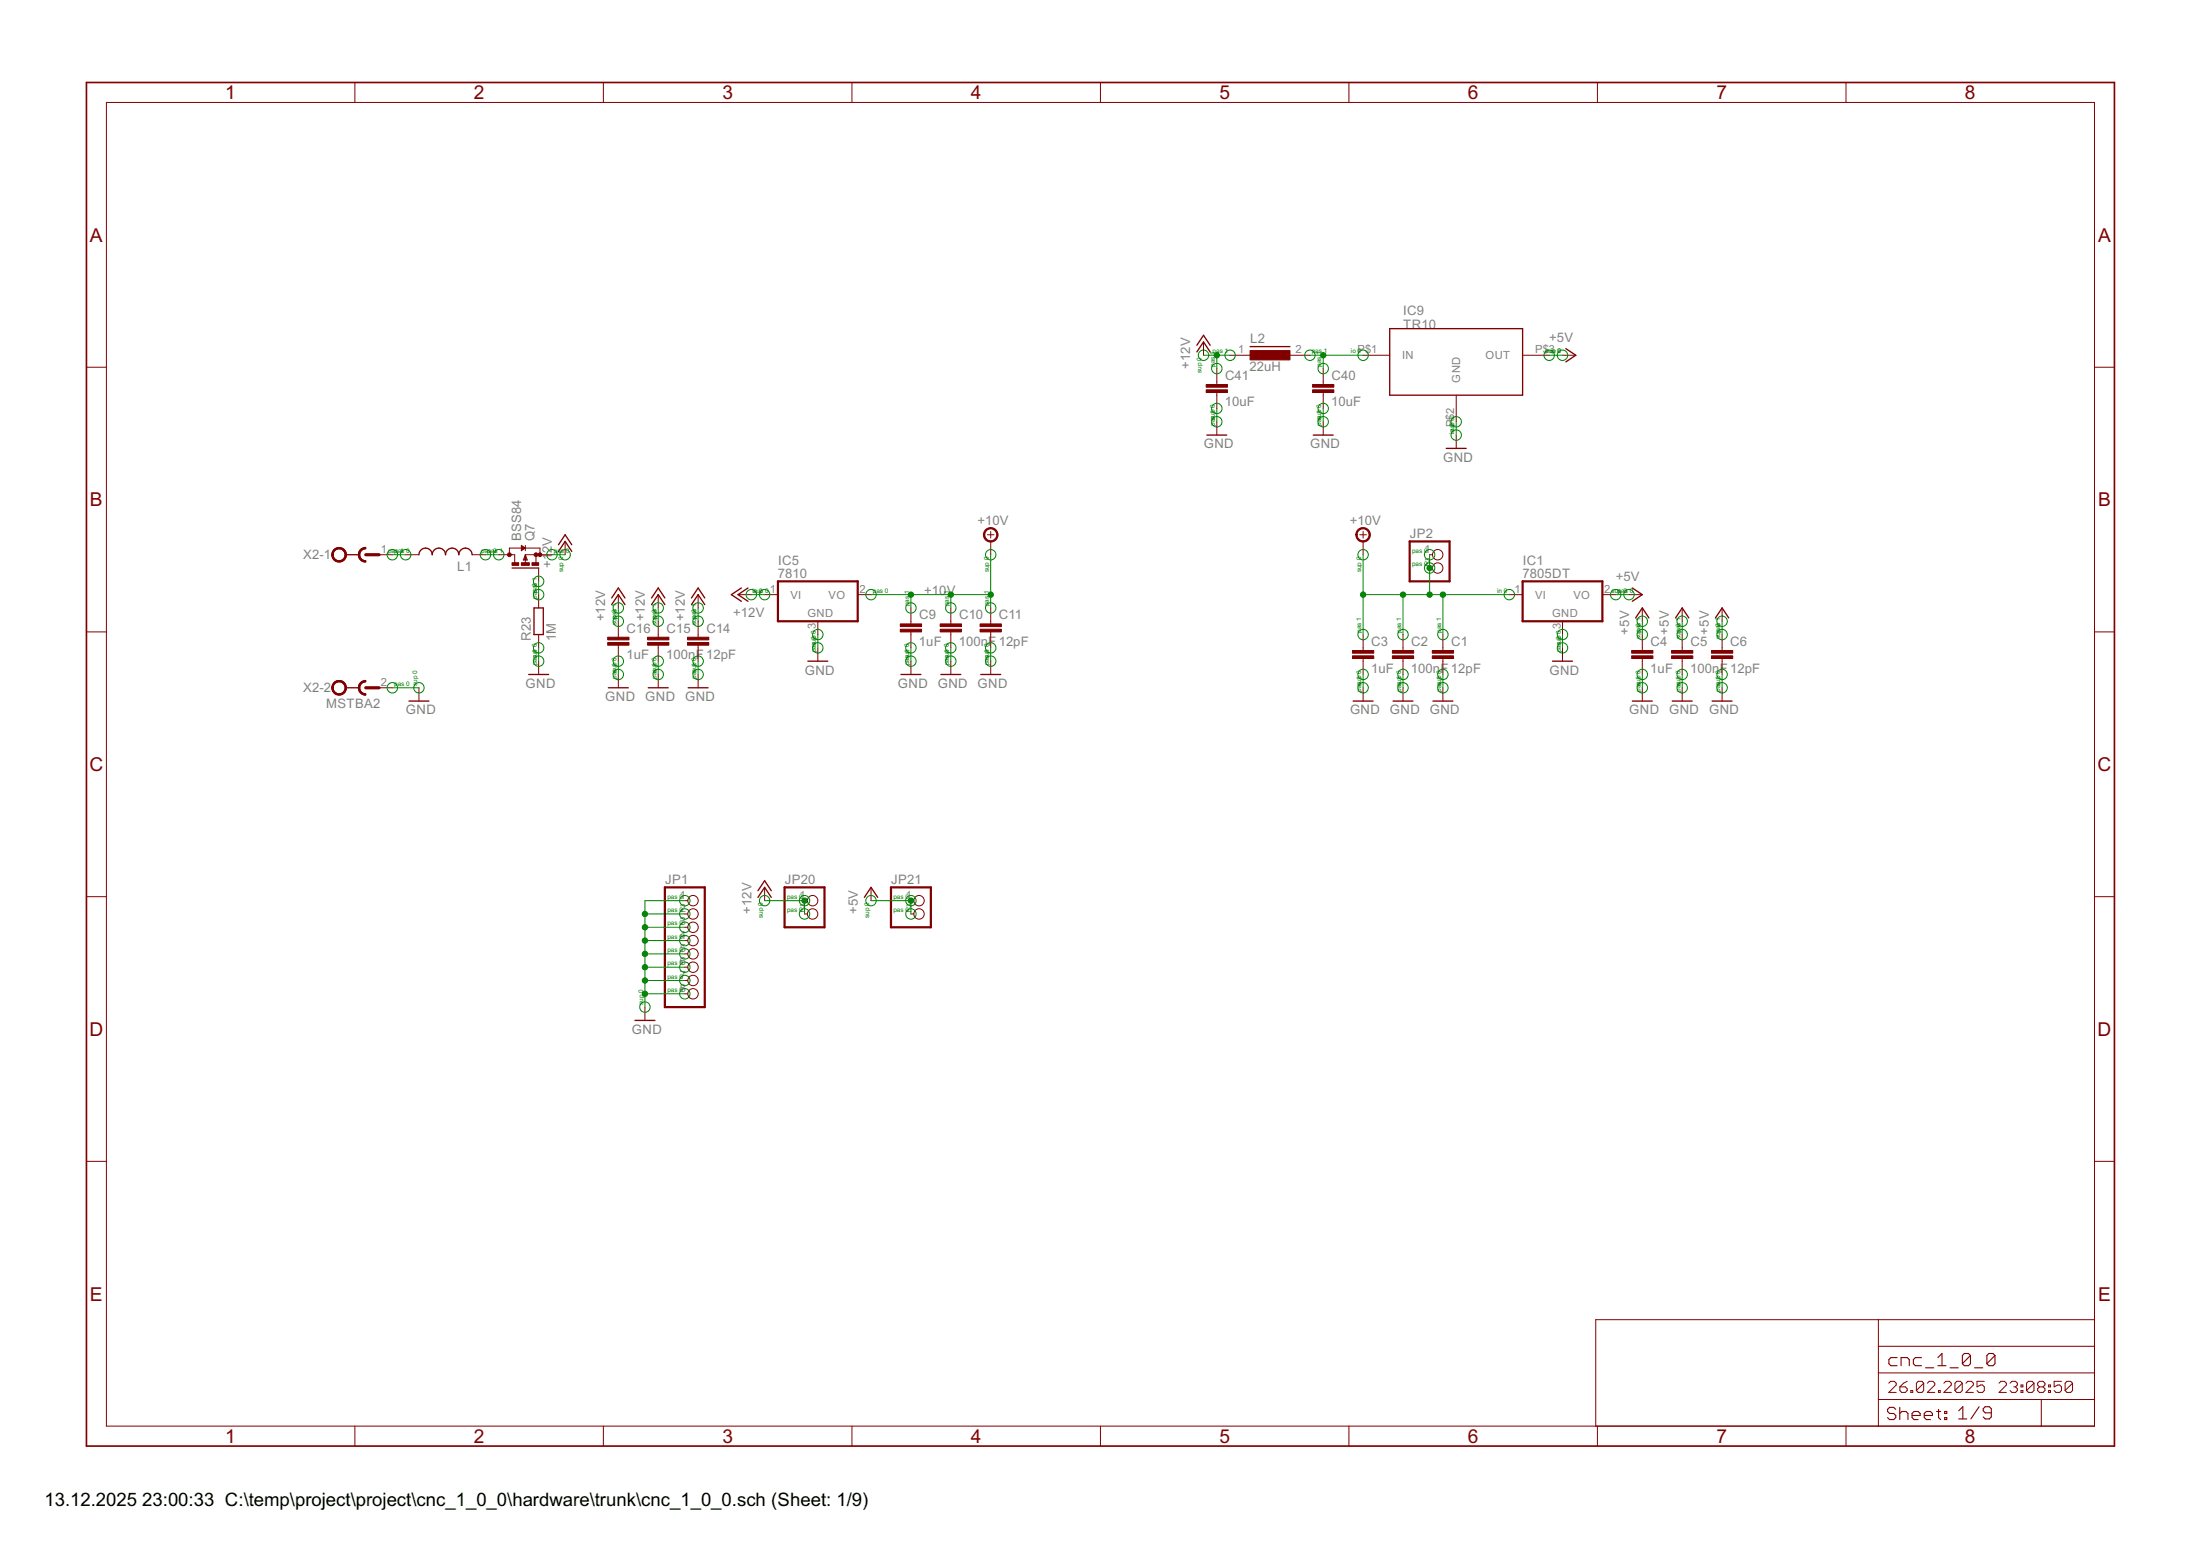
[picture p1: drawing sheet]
<svg xmlns="http://www.w3.org/2000/svg" width="420mm" height="297mm" viewBox="0 0 420 297" stroke-linecap="round" stroke-linejoin="round" font-family="sans-serif">
<g fill="none" stroke="#800000" stroke-width=".25">
<path d="M228.6 67.2l1.2-1.9 1.3 1.9M228.6 65.9l1.2-1.9 1.3 1.9M238.7 66.2h7.7M265.4 62.7h25.4v12.7h-25.4zM299 66.5l1.9 1.3-1.9 1.3M230.5 83.1h3.8M250.8 83.1h3.8M276.2 85.6h3.8M66 105.9h2.6M80 105.9a1.27 1.27 0 0 1 1.3-1.3 1.27 1.27 0 0 1 1.2 1.3 1.27 1.27 0 0 1 1.3-1.3 1.27 1.27 0 0 1 1.3 1.3 1.27 1.27 0 0 1 1.3-1.3 1.27 1.27 0 0 1 1.2 1.3 1.27 1.27 0 0 1 1.3-1.3 1.27 1.27 0 0 1 1.3 1.3M97.8 108.4h5.1M99.7 104.4l.4 .2-.4 .3z"/>
<path d="M100.3 106.3l-.1 .5h.3l-.2-.4M102 116.1h1.8v5h-1.8zM106.7 105.3l1.2-1.9 1.3 1.9M106.7 104l1.2-1.9 1.3 1.9M116.8 115.4l1.3-1.9 1.3 1.9M116.8 114.2l1.3-2 1.3 2M124.4 115.4l1.3-1.9 1.3 1.9M124.4 114.2l1.3-2 1.3 2M132.1 115.4l1.2-1.9 1.3 1.9M132.1 114.2l1.2-2 1.3 2M141.6 112.2l-1.9 1.3 1.9 1.3M142.9 112.2l-2 1.3 2 1.3"/>
<path d="M311.7 112.2l1.9 1.3-1.9 1.3M312.4 118l1.2-1.9 1.3 1.9M320 118l1.3-1.9 1.2 1.9M327.6 118l1.3-1.9 1.3 1.9M66 131.3h2.6M78.1 133.8h3.8M101 128.8h3.8M116.2 131.3h3.8M123.8 131.3h3.8M131.4 131.3h3.8M154.3 126.2h3.8M172.1 128.8h3.8"/>
<path d="M179.7 128.8h3.8M187.3 128.8h3.8M258.4 133.8h3.8M266 133.8h3.9M273.7 133.8h3.8M296.5 126.2h3.8M311.7 133.8h3.9M319.4 133.8h3.8M327 133.8h3.8M144.8 171.3l1.2-1.9 1.3 1.9M144.8 170l1.2-1.9 1.3 1.9M165.1 171.3l1.2-1.9 1.3 1.9"/>
<path d="M121.3 194.8h3.8"/>
</g>
<g fill="none" stroke="#800000" stroke-width=".19">
<path d="M20.3 19.6h379.7v252.6h-379.7zM67.8 15.7v3.9M115.2 15.7v3.9M162.7 15.7v3.9M210.2 15.7v3.9M257.6 15.7v3.9M305.1 15.7v3.9M352.6 15.7v3.9M16.5 70.1h3.8M229.8 65.3v2.5M232.4 70.4v3M232.4 74.9v3.1"/>
<path d="M234.9 67.8h5.1M245.1 67.8h5.1M252.7 70.4v3M252.7 74.9v3.1M260.3 67.8h5.1M278.1 75.4v5.1M290.8 67.8h5.1M298.4 67.8h2.5M400 70.1h3.8M232.4 80.5v2.6M252.7 80.5v2.6M278.1 83.1v2.5"/>
<path d="M72.4 105.9h2.5M77.5 105.9h2.5M90.2 105.9h2.5M95.2 105.9h3.1v1.5M97.3 105.9v-1.3h5.8v1.3M99.6 104.1l.7 .5-.7 .5zM100.3 105.9h5.1M100.3 105.9l.4 1h-.8zM100.3 104.1v1M100.3 105.9v1.5M102.4 105.9v1.5M102.9 108.4v2.6"/>
<path d="M102.9 113.5v2.6M107.9 103.4v2.5M118.1 113.5v2.6M118.1 118.6v3M125.7 113.5v2.6M125.7 118.6v3M133.3 113.5v2.6M133.3 118.6v3M140.9 113.5h2.6M146 113.5h2.6M156.2 118.6v2.5M163.8 113.5h2.5"/>
<path d="M174 116.1v3M181.6 116.1v3M188.6 102.1h1.2M189.2 101.5v1.2M189.2 103.4v2.5M189.2 116.1v3M259.7 102.1h1.3M260.3 101.5v1.2M260.3 103.4v2.5M273 105.9h.6M273 108.4h.6M288.2 113.5h2.6"/>
<path d="M298.4 118.6v2.5M306 113.5h2.6M311.1 113.5h2.5M313.6 116.1v2.5M321.3 116.1v2.5M328.9 116.1v2.5M16.5 120.6h3.8M72.4 131.3h2.5M80 131.3v2.5M102.9 121.1v2.6M102.9 126.2v2.6M118.1 123.2v3"/>
<path d="M118.1 128.8v2.5M125.7 123.2v3M125.7 128.8v2.5M133.3 123.2v3M133.3 128.8v2.5M156.2 123.7v2.5M174 120.6v3.1M174 126.2v2.6M181.6 120.6v3.1M181.6 126.2v2.6M189.2 120.6v3.1M189.2 126.2v2.6"/>
<path d="M260.3 121.1v3.1M260.3 125.7v3.1M260.3 131.3v2.5M267.9 121.1v3.1M267.9 125.7v3.1M267.9 131.3v2.5M275.6 121.1v3.1M275.6 125.7v3.1M275.6 131.3v2.5M298.4 123.7v2.5M313.6 121.1v3.1M313.6 125.7v3.1"/>
<path d="M313.6 131.3v2.5M321.3 121.1v3.1M321.3 125.7v3.1M321.3 131.3v2.5M328.9 121.1v3.1M328.9 125.7v3.1M328.9 131.3v2.5M400 120.6h3.8M16.5 171.2h3.8M130.8 171.9h.6M130.8 174.5h.6M130.8 177h.6"/>
<path d="M130.8 179.6h.6M146 169.4v2.5M153.6 171.9h.6M153.6 174.5h.6M166.3 169.4v2.5M174 171.9h.5M174 174.5h.5M400 171.2h3.8M123.2 192.3v2.5M130.8 182.1h.6M130.8 184.6h.6M130.8 187.2h.6"/>
<path d="M130.8 189.7h.6M16.5 221.7h3.8M400 221.7h3.8M358.7 251.9v20.3M358.7 257h41.3M400 251.9h-95.2v20.3M67.8 272.2v3.9M115.2 272.2v3.9M162.7 272.2v3.9M210.2 272.2v3.9M257.6 272.2v3.9M305.1 272.2v3.9"/>
<path d="M352.6 272.2v3.9M358.7 267.2h41.3M358.7 262.1h41.3M360.7 264.1l.4-.4h.7l.3 .4v.3l-1.4 1.4h1.4M362.8 264.8h1.1l.3 .3v.4l-.3 .3h-.7l-.4-.3zM364.2 263.7l-.7 .4-.7 .7M364.9 265.5h.4v.3h-.4zM367.4 264.1v1.4l-.3 .3h-.8l-.3-.3M367.4 264.1l-.3-.4h-.8l-.3 .4v1.4M367.4 264.1l-1.4 1.4M368.1 264.1l.3-.4h.7l.4 .4v.3l-1.4 1.4h1.4M370.2 265.5h.3v.3h-.3z"/>
<path d="M371.2 264.1l.4-.4h.7l.4 .4v.3l-1.5 1.4h1.5M374.8 264.1v1.4l-.4 .3h-.7l-.3-.3M374.8 264.1l-.4-.4h-.7l-.3 .4v1.4M374.8 264.1l-1.4 1.4M375.5 264.1l.3-.4h.7l.4 .4v.3l-1.4 1.4h1.4M379 263.7h-1.4v1.1l.7-.4h.3l.4 .4v.7l-.4 .3h-.7l-.3-.3M381.8 264.1l.3-.4h.7l.4 .4v.3l-1.4 1.4h1.4M383.9 264.1l.3-.4h.7l.4 .4v.3l-.4 .4M384.6 264.8h.3M384.9 264.8l.4 .3v.4l-.4 .3h-.7l-.3-.3M386 265.5h.3v.3h-.3zM386 264.4h.3v.4h-.3z"/>
<path d="M388.5 264.1v1.4l-.4 .3h-.7l-.4-.3M388.5 264.1l-.4-.4h-.7l-.4 .4v1.4M388.5 264.1l-1.5 1.4M389.5 264.8l-.4 .3v.4l.4 .3h.7l.3-.3v-.4l-.3-.3M389.5 264.8l-.4-.4v-.3l.4-.4h.7l.3 .4v.3l-.3 .4M389.5 264.8h.7M389.8 267.2v5M391.2 265.5h.4v.3h-.4zM391.2 264.4h.4v.4h-.4zM393.7 263.7h-1.4v1.1l.7-.4h.4l.3 .4v.7l-.3 .3h-.8l-.3-.3M395.8 264.1v1.4l-.3 .3h-.7l-.4-.3M395.8 264.1l-.3-.4h-.7l-.4 .4v1.4"/>
<path d="M395.8 264.1l-1.4 1.4"/>
<circle cx="274.6" cy="105.9" r=".99"/>
<circle cx="274.6" cy="108.4" r=".99"/>
<circle cx="132.4" cy="171.9" r=".99"/>
<circle cx="132.4" cy="177" r=".99"/>
<circle cx="132.4" cy="174.5" r=".99"/>
<circle cx="132.4" cy="179.6" r=".99"/>
<circle cx="155.2" cy="171.9" r=".99"/>
<circle cx="155.2" cy="174.5" r=".99"/>
<circle cx="175.5" cy="171.9" r=".99"/>
<circle cx="175.5" cy="174.5" r=".99"/>
<circle cx="132.4" cy="187.2" r=".99"/>
<circle cx="132.4" cy="189.7" r=".99"/>
<circle cx="132.4" cy="182.1" r=".99"/>
<circle cx="132.4" cy="184.6" r=".99"/>
</g>
<path d="M148.6 111h15.2v7.6h-15.2zM269.2 103.4h7.6v7.6h-7.6zM290.8 111h15.2v7.6h-15.2zM127 169.4h7.6v22.9h-7.6zM149.8 169.4h7.7v7.6h-7.7zM170.2 169.4h7.6v7.6h-7.6z" fill="none" stroke="#800000" stroke-width=".42"/>
<g fill="#800000" stroke="#800000" stroke-width=".19">
<path d="M273.5 125.2h4.1v.5h-4.1z"/>
<path d="M273.5 124.2h4.1v.5h-4.1z"/>
<path d="M265.9 125.2h4.1v.5h-4.1z"/>
<path d="M265.9 124.2h4.1v.5h-4.1z"/>
<path d="M258.3 125.2h4.1v.5h-4.1z"/>
<path d="M258.3 124.2h4.1v.5h-4.1z"/>
<path d="M311.6 125.2h4.1v.5h-4.1z"/>
<path d="M311.6 124.2h4.1v.5h-4.1z"/>
<path d="M319.2 125.2h4.1v.5h-4.1z"/>
<path d="M319.2 124.2h4.1v.5h-4.1z"/>
<path d="M326.9 125.2h4v.5h-4z"/>
<path d="M326.9 124.2h4v.5h-4z"/>
<path d="M171.9 120.1h4.1v.5h-4.1z"/>
<path d="M171.9 119.1h4.1v.5h-4.1z"/>
<path d="M179.6 120.1h4v.5h-4z"/>
<path d="M179.6 119.1h4v.5h-4z"/>
<path d="M187.2 120.1h4v.5h-4z"/>
<path d="M187.2 119.1h4v.5h-4z"/>
<path d="M131.3 122.7h4.1v.5h-4.1z"/>
<path d="M131.3 121.6h4.1v.6h-4.1z"/>
<path d="M123.7 122.7h4v.5h-4z"/>
<path d="M123.7 121.6h4v.6h-4z"/>
<path d="M116.1 122.7h4v.5h-4z"/>
<path d="M116.1 121.6h4v.6h-4z"/>
<path d="M97.8 107.4h1.3v.5h-1.3z"/>
<path d="M101.6 107.4h1.3v.5h-1.3z"/>
<path d="M99.6 107.4h1.5v.5h-1.5z"/>
<path d="M250.7 74.4h4v.5h-4z"/>
<path d="M250.7 73.4h4v.5h-4z"/>
<path d="M230.4 74.4h4v.5h-4z"/>
<path d="M230.4 73.4h4v.5h-4z"/>
<path d="M238.7 66.9h7.7v1.8h-7.7z"/>
</g>
<g fill="#800000" stroke="#800000" stroke-width=".19">
<path d="M68.5 105.9h.2l.1 .5 .3 .4 .7 .2v.3a1.37 1.37 0 0 1-1.3-1.4z" fill-rule="evenodd"/>
<path d="M68.9 104.9l.5-.3 .4-.1v.3l-.7 .2-.3 .4-.1 .5h-.2v-.5z" fill-rule="evenodd"/>
<path d="M68.9 104.9l.8-.4h.1v.3a1.14 1.14 0 0 0-1.1 1.1 1.14 1.14 0 0 0 1.1 1.1v.3a1.39 1.39 0 0 1-1.3-.9 1.39 1.39 0 0 1 .4-1.5z" fill-rule="evenodd"/>
<path d="M63.8 104.9a1.4 1.4 0 0 1 2.2 .3 1.4 1.4 0 0 1-.9 2 1.4 1.4 0 0 1-1.7-1.3h.2a1.14 1.14 0 0 1 1.7-.9 1.14 1.14 0 0 1 .1 1.9 1.14 1.14 0 0 1-1.8-.7v-.3h-.2z" fill-rule="evenodd"/>
<path d="M63.8 104.9a1.4 1.4 0 0 1 2.2 .3 1.4 1.4 0 0 1-.9 2 1.4 1.4 0 0 1-1.7-1.3h.2a1.14 1.14 0 0 1 1.7-.9 1.14 1.14 0 0 1 .1 1.9 1.14 1.14 0 0 1-1.8-.7v-.3h-.2z" fill-rule="evenodd"/>
<path d="M68.5 131.3h.2l.1 .5 .3 .4 .7 .2v.3a1.37 1.37 0 0 1-1.3-1.4z" fill-rule="evenodd"/>
<path d="M68.9 130.3l.5-.3 .4-.1v.3l-.7 .2-.3 .4-.1 .5h-.2v-.5z" fill-rule="evenodd"/>
<path d="M68.9 130.3l.8-.4h.1v.3a1.14 1.14 0 0 0-1.1 1.1 1.14 1.14 0 0 0 1.1 1.1v.3a1.39 1.39 0 0 1-1.3-.9 1.39 1.39 0 0 1 .4-1.5z" fill-rule="evenodd"/>
<path d="M63.8 130.3a1.39 1.39 0 0 1 2.2 .3 1.39 1.39 0 0 1-.9 2 1.39 1.39 0 0 1-1.7-1.3h.2a1.14 1.14 0 0 1 1.7-.9 1.14 1.14 0 0 1 .2 1.9 1.14 1.14 0 0 1-1.9-.7v-.3h-.2z" fill-rule="evenodd"/>
<path d="M63.8 130.3a1.39 1.39 0 0 1 2.2 .3 1.39 1.39 0 0 1-.9 2 1.39 1.39 0 0 1-1.7-1.3h.2a1.14 1.14 0 0 1 1.7-.9 1.14 1.14 0 0 1 .2 1.9 1.14 1.14 0 0 1-1.9-.7v-.3h-.2z" fill-rule="evenodd"/>
<path d="M188.2 101.1a1.4 1.4 0 0 1 2.2 .3 1.4 1.4 0 0 1-.8 2 1.4 1.4 0 0 1-1.8-1.3h.3a1.15 1.15 0 0 1 1.6-1.1 1.15 1.15 0 0 1 .3 1.9 1.15 1.15 0 0 1-1.9-.5v-.3h-.3z" fill-rule="evenodd"/>
<path d="M259.3 101.1a1.4 1.4 0 0 1 2.2 .3 1.4 1.4 0 0 1-.8 2 1.4 1.4 0 0 1-1.8-1.3h.3a1.14 1.14 0 0 1 1.7-.9 1.14 1.14 0 0 1 .1 1.9 1.14 1.14 0 0 1-1.8-.7v-.3h-.3z" fill-rule="evenodd"/>
<circle cx="103.1" cy="105.9" r=".36"/>
<circle cx="102.4" cy="105.9" r=".36"/>
<circle cx="97.3" cy="105.9" r=".36"/>
</g>
<path d="M69.8 105.9h2.6M69.8 131.3h2.6" fill="none" stroke="#800000" stroke-width=".61"/>
<g fill="none" stroke="#800000" stroke-width=".21">
<path d="M362.3 259.2h-1.2l-.4 .3v.8l.4 .4h1.2M367 259.2h-1.2l-.4 .3v.8l.4 .4h1.2M370.1 259.2l.8-.8v2.3M376.3 258.8v1.5l-.4 .4h-.7l-.4-.4M376.3 258.8l-.4-.4h-.7l-.4 .4v1.5M376.3 258.8l-1.5 1.5M381 258.8v1.5l-.4 .4h-.8l-.3-.4M381 258.8l-.4-.4h-.8l-.3 .4v1.5M381 258.8l-1.5 1.5M362.1 269l-.4-.3h-.8l-.4 .3v.5l.4 .3h.8l.4 .4v.4l-.4 .4h-.8l-.4-.4M362.8 268.7v2.3M362.8 269.8l.4-.3h.8l.4 .3v1.2"/>
<path d="M363.1 260.7v-1.5h1.2l.3 .3v1.2M365.2 270.2h1.5v-.4l-.4-.3h-.8l-.3 .3v.8l.3 .4h.8M367.5 270.2h1.6v-.4l-.4-.3h-.8l-.4 .3v.8l.4 .4h.8M367.7 261.1h1.6M369.8 269.5h.8M370.1 260.7h1.5M370.2 269v1.6l.4 .4M371.4 269.5h.4v.3h-.4zM371.4 270.6h.4v.4h-.4zM372.4 261.1h1.6M374.1 269.3l.8-.8v2.4M374.1 270.9h1.5"/>
<path d="M377.1 261.1h1.6M378 268.5l-1.6 2.4M380.3 269.7h-1.2l-.3-.4v-.4l.3-.4h.8l.4 .4v1.6l-.4 .4h-.8l-.3-.4"/>
</g>
<path d="M16.5 15.7h387.3v260.4h-387.3z" fill="none" stroke="#800000" stroke-width=".32"/>
<g fill="none" stroke="#008000" stroke-width=".19">
<path d="M229.8 67.8h5.1M232.4 67.8v2.6M232.4 78v2.5M250.2 67.8h10.1M252.7 67.8v2.6M252.7 78v2.5M295.9 67.8h2.5M278.1 80.5v2.6M74.9 105.9h2.6M92.7 105.9h2.5M102.9 111v2.5M105.4 105.9h2.5"/>
<path d="M118.1 116.1v2.5M125.7 116.1v2.5M133.3 116.1v2.5M143.5 113.5h2.5M166.3 113.5h22.9M174 113.5v2.6M181.6 113.5v2.6M189.2 105.9v10.2M260.3 105.9v15.2M260.3 113.5h27.9M267.9 113.5v7.6M273 105.9v7.6"/>
<path d="M275.6 113.5v7.6M308.6 113.5h2.5M313.6 118.6v2.5M321.3 118.6v2.5M328.9 118.6v2.5M74.9 131.3h5.1M102.9 123.7v2.5M118.1 126.2v2.6M125.7 126.2v2.6M133.3 126.2v2.6M156.2 121.1v2.6M174 123.7v2.5"/>
<path d="M181.6 123.7v2.5M189.2 123.7v2.5M260.3 128.8v2.5M267.9 128.8v2.5M275.6 128.8v2.5M298.4 121.1v2.6M313.6 128.8v2.5M321.3 128.8v2.5M328.9 128.8v2.5M123.2 174.5h7.6M123.2 177h7.6M123.2 179.6h7.6"/>
<path d="M130.8 171.9h-7.6v20.4M146 171.9h7.6v2.6M166.3 171.9h7.7v2.6M123.2 182.1h7.6M123.2 184.6h7.6M123.2 187.2h7.6M123.2 189.7h7.6"/>
<circle cx="229.8" cy="67.8" r=".99"/>
<circle cx="232.4" cy="70.4" r=".99"/>
<circle cx="232.4" cy="78" r=".99"/>
<circle cx="234.9" cy="67.8" r=".99"/>
<circle cx="250.2" cy="67.8" r=".99"/>
<circle cx="252.7" cy="70.4" r=".99"/>
<circle cx="252.7" cy="78" r=".99"/>
<circle cx="260.3" cy="67.8" r=".99"/>
<circle cx="295.9" cy="67.8" r=".99"/>
<circle cx="298.4" cy="67.8" r=".99"/>
<circle cx="232.4" cy="80.5" r=".99"/>
<circle cx="252.7" cy="80.5" r=".99"/>
<circle cx="278.1" cy="83.1" r=".99"/>
<circle cx="278.1" cy="80.5" r=".99"/>
<circle cx="74.9" cy="105.9" r=".99"/>
<circle cx="77.5" cy="105.9" r=".99"/>
<circle cx="92.7" cy="105.9" r=".99"/>
<circle cx="95.2" cy="105.9" r=".99"/>
<circle cx="102.9" cy="111" r=".99"/>
<circle cx="102.9" cy="113.5" r=".99"/>
<circle cx="105.4" cy="105.9" r=".99"/>
<circle cx="107.9" cy="105.9" r=".99"/>
<circle cx="118.1" cy="118.6" r=".99"/>
<circle cx="118.1" cy="116.1" r=".99"/>
<circle cx="125.7" cy="116.1" r=".99"/>
<circle cx="125.7" cy="118.6" r=".99"/>
<circle cx="133.3" cy="118.6" r=".99"/>
<circle cx="133.3" cy="116.1" r=".99"/>
<circle cx="143.5" cy="113.5" r=".99"/>
<circle cx="146" cy="113.5" r=".99"/>
<circle cx="166.3" cy="113.5" r=".99"/>
<circle cx="174" cy="116.1" r=".99"/>
<circle cx="181.6" cy="116.1" r=".99"/>
<circle cx="189.2" cy="105.9" r=".99"/>
<circle cx="189.2" cy="116.1" r=".99"/>
<circle cx="260.3" cy="105.9" r=".99"/>
<circle cx="273" cy="105.9" r=".99"/>
<circle cx="273" cy="108.4" r=".99"/>
<circle cx="288.2" cy="113.5" r=".99"/>
<circle cx="308.6" cy="113.5" r=".99"/>
<circle cx="311.1" cy="113.5" r=".99"/>
<circle cx="313.6" cy="118.6" r=".99"/>
<circle cx="321.3" cy="118.6" r=".99"/>
<circle cx="328.9" cy="118.6" r=".99"/>
<circle cx="74.9" cy="131.3" r=".99"/>
<circle cx="80" cy="131.3" r=".99"/>
<circle cx="102.9" cy="123.7" r=".99"/>
<circle cx="102.9" cy="126.2" r=".99"/>
<circle cx="118.1" cy="126.2" r=".99"/>
<circle cx="118.1" cy="128.8" r=".99"/>
<circle cx="125.7" cy="128.8" r=".99"/>
<circle cx="125.7" cy="126.2" r=".99"/>
<circle cx="133.3" cy="128.8" r=".99"/>
<circle cx="133.3" cy="126.2" r=".99"/>
<circle cx="156.2" cy="123.7" r=".99"/>
<circle cx="156.2" cy="121.1" r=".99"/>
<circle cx="174" cy="123.7" r=".99"/>
<circle cx="174" cy="126.2" r=".99"/>
<circle cx="181.6" cy="123.7" r=".99"/>
<circle cx="181.6" cy="126.2" r=".99"/>
<circle cx="189.2" cy="123.7" r=".99"/>
<circle cx="189.2" cy="126.2" r=".99"/>
<circle cx="260.3" cy="121.1" r=".99"/>
<circle cx="260.3" cy="131.3" r=".99"/>
<circle cx="260.3" cy="128.8" r=".99"/>
<circle cx="267.9" cy="131.3" r=".99"/>
<circle cx="267.9" cy="128.8" r=".99"/>
<circle cx="267.9" cy="121.1" r=".99"/>
<circle cx="275.6" cy="131.3" r=".99"/>
<circle cx="275.6" cy="121.1" r=".99"/>
<circle cx="275.6" cy="128.8" r=".99"/>
<circle cx="298.4" cy="123.7" r=".99"/>
<circle cx="298.4" cy="121.1" r=".99"/>
<circle cx="313.6" cy="131.3" r=".99"/>
<circle cx="313.6" cy="121.1" r=".99"/>
<circle cx="313.6" cy="128.8" r=".99"/>
<circle cx="321.3" cy="121.1" r=".99"/>
<circle cx="321.3" cy="128.8" r=".99"/>
<circle cx="321.3" cy="131.3" r=".99"/>
<circle cx="328.9" cy="131.3" r=".99"/>
<circle cx="328.9" cy="128.8" r=".99"/>
<circle cx="328.9" cy="121.1" r=".99"/>
<circle cx="130.8" cy="171.9" r=".99"/>
<circle cx="130.8" cy="179.6" r=".99"/>
<circle cx="130.8" cy="174.5" r=".99"/>
<circle cx="130.8" cy="177" r=".99"/>
<circle cx="146" cy="171.9" r=".99"/>
<circle cx="153.6" cy="171.9" r=".99"/>
<circle cx="153.6" cy="174.5" r=".99"/>
<circle cx="166.3" cy="171.9" r=".99"/>
<circle cx="174" cy="171.9" r=".99"/>
<circle cx="174" cy="174.5" r=".99"/>
<circle cx="123.2" cy="192.3" r=".99"/>
<circle cx="130.8" cy="184.6" r=".99"/>
<circle cx="130.8" cy="189.7" r=".99"/>
<circle cx="130.8" cy="182.1" r=".99"/>
<circle cx="130.8" cy="187.2" r=".99"/>
</g>
<g fill="#008000" stroke="#008000" stroke-width=".19">
<circle cx="123.2" cy="174.5" r=".51"/>
<circle cx="123.2" cy="177" r=".51"/>
<circle cx="123.2" cy="179.6" r=".51"/>
<circle cx="123.2" cy="182.1" r=".51"/>
<circle cx="123.2" cy="184.6" r=".51"/>
<circle cx="123.2" cy="187.2" r=".51"/>
<circle cx="123.2" cy="189.7" r=".51"/>
<circle cx="174" cy="171.9" r=".51"/>
<circle cx="153.6" cy="171.9" r=".51"/>
<circle cx="232.4" cy="67.8" r=".51"/>
<circle cx="275.6" cy="113.5" r=".51"/>
<circle cx="273" cy="108.4" r=".51"/>
<circle cx="273" cy="113.5" r=".51"/>
<circle cx="267.9" cy="113.5" r=".51"/>
<circle cx="260.3" cy="113.5" r=".51"/>
<circle cx="189.2" cy="113.5" r=".51"/>
<circle cx="181.6" cy="113.5" r=".51"/>
<circle cx="174" cy="113.5" r=".51"/>
<circle cx="252.7" cy="67.8" r=".51"/>
</g>
<g font-size="4.1" fill="#800000">
<text x="43" y="18.9">1</text>
<text x="90.5" y="18.9">2</text>
<text x="138" y="18.9">3</text>
<text x="185.4" y="18.9">4</text>
<text x="232.9" y="18.9">5</text>
<text x="280.3" y="18.9">6</text>
<text x="327.8" y="18.9">7</text>
<text x="375.3" y="18.9">8</text>
<text x="17.2" y="46.1">A</text>
<text x="400.7" y="46.1">A</text>
<text x="17.2" y="96.7">B</text>
<text x="400.7" y="96.7">B</text>
<text x="17.1" y="147.2">C</text>
<text x="400.6" y="147.2">C</text>
<text x="17.1" y="197.7">D</text>
<text x="400.6" y="197.7">D</text>
<text x="17.2" y="248.3">E</text>
<text x="400.7" y="248.3">E</text>
<text x="43" y="275.4">1</text>
<text x="90.5" y="275.4">2</text>
<text x="138" y="275.4">3</text>
<text x="185.4" y="275.4">4</text>
<text x="232.9" y="275.4">5</text>
<text x="280.3" y="275.4">6</text>
<text x="327.8" y="275.4">7</text>
<text x="375.3" y="275.4">8</text>
</g>
<g font-size="4">
<text x="8.5" y="287.5">13.12.2025</text>
<text x="27.2" y="287.5">23:00:33 C:\temp\project\project\cnc_1_0_0\hardware\trunk\cnc_1_0_0.sch (Sheet: 1/9)</text>
</g>
<g font-size="2.8" fill="#808080">
<text x="238.8" y="65.5">L2</text>
<text x="268" y="62.7">TR10</text>
<text x="268" y="60.2">IC9</text>
<text x="295.9" y="65.3">+5V</text>
<text x="227.3" y="70.4" transform="rotate(-90 227.3 70.4)">+12V</text>
<text x="238.6" y="70.9">22uH</text>
<text x="233.9" y="77.6">10uF</text>
<text x="234" y="72.5">C41</text>
<text x="254.2" y="77.6">10uF</text>
<text x="254.3" y="72.5">C40</text>
<text x="229.9" y="85.6">GND</text>
<text x="250.2" y="85.6">GND</text>
<text x="275.6" y="88.1">GND</text>
<text x="186.7" y="100.2">+10V</text>
<text x="257.8" y="100.2">+10V</text>
<text x="57.9" y="106.8">X2-1</text>
<text x="99.6" y="103.3" transform="rotate(-90 99.6 103.3)">BSS84</text>
<text x="102.1" y="103.3" transform="rotate(-90 102.1 103.3)">Q7</text>
<text x="105.4" y="105.6" transform="rotate(-90 105.4 105.6)">2V</text>
<text x="148.6" y="107.8">IC5</text>
<text x="269.3" y="102.7">JP2</text>
<text x="290.8" y="107.8">IC1</text>
<text x="87.3" y="109">L1</text>
<text x="105.4" y="108.4" transform="rotate(-90 105.4 108.4)">+1</text>
<text x="148.6" y="110.3">7810</text>
<text x="176.5" y="113.5">+10V</text>
<text x="290.8" y="110.3">7805DT</text>
<text x="308.6" y="111">+5V</text>
<text x="115.6" y="118.6" transform="rotate(-90 115.6 118.6)">+12V</text>
<text x="123.2" y="118.6" transform="rotate(-90 123.2 118.6)">+12V</text>
<text x="130.8" y="118.6" transform="rotate(-90 130.8 118.6)">+12V</text>
<text x="140" y="117.8">+12V</text>
<text x="175.5" y="118.2">C9</text>
<text x="183.2" y="118.2">C10</text>
<text x="190.8" y="118.2">C11</text>
<text x="101.4" y="122.4" transform="rotate(-90 101.4 122.4)">R23</text>
<text x="106.2" y="122.4" transform="rotate(-90 106.2 122.4)">1M</text>
<text x="119.6" y="125.8">1uF</text>
<text x="119.7" y="120.8">C16</text>
<text x="127.2" y="125.8">100nF12pF</text>
<text x="127.3" y="120.8">C15</text>
<text x="134.9" y="120.8">C14</text>
<text x="175.5" y="123.3">1uF</text>
<text x="183.1" y="123.3">100nF12pF</text>
<text x="261.9" y="123.3">C3</text>
<text x="269.5" y="123.3">C2</text>
<text x="277.1" y="123.3">C1</text>
<text x="311.1" y="121.1" transform="rotate(-90 311.1 121.1)">+5V</text>
<text x="315.2" y="123.3">C4</text>
<text x="318.7" y="121.1" transform="rotate(-90 318.7 121.1)">+5V</text>
<text x="322.8" y="123.3">C5</text>
<text x="326.4" y="121.1" transform="rotate(-90 326.4 121.1)">+5V</text>
<text x="330.5" y="123.3">C6</text>
<text x="100.4" y="131.3">GND</text>
<text x="153.7" y="128.8">GND</text>
<text x="171.5" y="131.3">GND GND GND</text>
<text x="261.8" y="128.4">1uF</text>
<text x="269.5" y="128.4">100nF12pF</text>
<text x="295.9" y="128.8">GND</text>
<text x="315.2" y="128.4">1uF</text>
<text x="322.8" y="128.4">100nF12pF</text>
<text x="57.9" y="132.2">X2-2</text>
<text x="62.3" y="135.1">MSTBA2</text>
<text x="77.5" y="136.4">GND</text>
<text x="115.6" y="133.8">GND GND GND</text>
<text x="257.8" y="136.4">GND GND GND</text>
<text x="311.2" y="136.4">GND GND GND</text>
<text x="127" y="168.8">JP1</text>
<text x="149.9" y="168.8">JP20</text>
<text x="170.2" y="168.8">JP21</text>
<text x="143.5" y="174.5" transform="rotate(-90 143.5 174.5)">+12V</text>
<text x="163.8" y="174.5" transform="rotate(-90 163.8 174.5)">+5V</text>
<text x="120.7" y="197.3">GND</text>
</g>
<g font-size="2.4" fill="#808080">
<text x="236.5" y="67.5">1</text>
<text x="247.4" y="67.5">2</text>
<text x="259.2" y="67.5">P$1</text>
<text x="267.8" y="68.6">IN</text>
<text x="283.7" y="68.6">OUT</text>
<text x="293.2" y="67.5">P$3</text>
<text x="278.9" y="73.1" transform="rotate(-90 278.9 73.1)">GND</text>
<text x="277.7" y="81.6" transform="rotate(-90 277.7 81.6)">P$2</text>
<text x="72.7" y="105.6">1</text>
<text x="272" y="105.6">1</text>
<text x="147" y="113.2">1</text>
<text x="164.2" y="113.2">2</text>
<text x="272" y="108.1">2</text>
<text x="289.3" y="113.2">1</text>
<text x="306.4" y="113.2">2</text>
<text x="150.9" y="114.3">VI</text>
<text x="154.2" y="117.8">GND</text>
<text x="158.3" y="114.3">VO</text>
<text x="293.2" y="114.3">VI</text>
<text x="296.4" y="117.8">GND</text>
<text x="300.5" y="114.3">VO</text>
<text x="155.8" y="120.1" transform="rotate(-90 155.8 120.1)">3</text>
<text x="298.1" y="120.1" transform="rotate(-90 298.1 120.1)">3</text>
<text x="72.7" y="130.9">2</text>
<text x="129.8" y="171.6">1</text>
<text x="152.7" y="171.6">1</text>
<text x="173" y="171.6">1</text>
<text x="129.8" y="174.1">2</text>
<text x="129.8" y="176.7">3</text>
<text x="129.8" y="179.2">4</text>
<text x="152.7" y="174.1">2</text>
<text x="173" y="174.1">2</text>
<text x="129.8" y="181.7">5</text>
<text x="129.8" y="184.3">6</text>
<text x="129.8" y="186.8">7</text>
<text x="129.8" y="189.4">8</text>
</g>
<g font-size="1.4" fill="#008000">
<text x="229.5" y="71.2" transform="rotate(-90 229.5 71.2)">sup 0</text>
<text x="231.6" y="67.5">pas 1</text>
<text x="232" y="70" transform="rotate(-90 232 70)">pas</text>
<text x="232" y="67.7" transform="rotate(-90 232 67.7)">1</text>
<text x="250.5" y="67.5">pas 1</text>
<text x="252.3" y="70" transform="rotate(-90 252.3 70)">pas</text>
<text x="252.3" y="67.7" transform="rotate(-90 252.3 67.7)">1</text>
<text x="258" y="67.5">io 0</text>
<text x="295.1" y="67.5">suipo00</text>
<text x="232" y="81.3" transform="rotate(-90 232 81.3)">pasu1p 0</text>
<text x="252.3" y="81.3" transform="rotate(-90 252.3 81.3)">pasu1p 0</text>
<text x="277.7" y="82.8" transform="rotate(-90 277.7 82.8)">isou0p 0</text>
<text x="74.1" y="105.6">papsa1s 0</text>
<text x="91.9" y="105.6">papsa0s 1</text>
<text x="105.8" y="105.6">pas</text>
<text x="108.1" y="105.6">0</text>
<text x="269.7" y="105.6">pas 0</text>
<text x="107.6" y="109.2" transform="rotate(-90 107.6 109.2)">sup 0</text>
<text x="143.7" y="113.2">isnu0p 0</text>
<text x="166.7" y="113.2">pas 0</text>
<text x="173.6" y="113.4" transform="rotate(-90 173.6 113.4)">1</text>
<text x="181.2" y="113.4" transform="rotate(-90 181.2 113.4)">1</text>
<text x="188.9" y="113.4" transform="rotate(-90 188.9 113.4)">1</text>
<text x="188.9" y="109.2" transform="rotate(-90 188.9 109.2)">sup 0</text>
<text x="260" y="109.2" transform="rotate(-90 260 109.2)">sup 0</text>
<text x="269.7" y="108.1">pas 0</text>
<text x="285.9" y="113.2">in 0</text>
<text x="307.8" y="113.2">suppa0s 0</text>
<text x="102.5" y="114.3" transform="rotate(-90 102.5 114.3)">papsa0s 1</text>
<text x="117.7" y="119.4" transform="rotate(-90 117.7 119.4)">suppa0s 1</text>
<text x="125.4" y="119.4" transform="rotate(-90 125.4 119.4)">suppa0s 1</text>
<text x="133" y="119.4" transform="rotate(-90 133 119.4)">suppa0s 1</text>
<text x="173.6" y="115.7" transform="rotate(-90 173.6 115.7)">pas</text>
<text x="181.2" y="115.7" transform="rotate(-90 181.2 115.7)">pas</text>
<text x="188.9" y="115.7" transform="rotate(-90 188.9 115.7)">pas</text>
<text x="155.8" y="124.5" transform="rotate(-90 155.8 124.5)">passu0p 0</text>
<text x="260" y="120.8" transform="rotate(-90 260 120.8)">pas 1</text>
<text x="267.6" y="120.8" transform="rotate(-90 267.6 120.8)">pas 1</text>
<text x="275.2" y="120.8" transform="rotate(-90 275.2 120.8)">pas 1</text>
<text x="298.1" y="124.5" transform="rotate(-90 298.1 124.5)">passu0p 0</text>
<text x="313.3" y="121.9" transform="rotate(-90 313.3 121.9)">suppa0s 1</text>
<text x="320.9" y="121.9" transform="rotate(-90 320.9 121.9)">suppa0s 1</text>
<text x="328.5" y="121.9" transform="rotate(-90 328.5 121.9)">suppa0s 1</text>
<text x="75.3" y="130.9">pas 0</text>
<text x="79.6" y="130.9" transform="rotate(-90 79.6 130.9)">sup 0</text>
<text x="102.5" y="127" transform="rotate(-90 102.5 127)">pasu1p 0</text>
<text x="117.7" y="129.6" transform="rotate(-90 117.7 129.6)">passu1p 0</text>
<text x="125.4" y="129.6" transform="rotate(-90 125.4 129.6)">passu1p 0</text>
<text x="133" y="129.6" transform="rotate(-90 133 129.6)">passu1p 0</text>
<text x="173.6" y="127" transform="rotate(-90 173.6 127)">passu1p 0</text>
<text x="181.2" y="127" transform="rotate(-90 181.2 127)">passu1p 0</text>
<text x="188.9" y="127" transform="rotate(-90 188.9 127)">passu1p 0</text>
<text x="260" y="132.1" transform="rotate(-90 260 132.1)">passu1p 0</text>
<text x="267.6" y="132.1" transform="rotate(-90 267.6 132.1)">passu1p 0</text>
<text x="275.2" y="132.1" transform="rotate(-90 275.2 132.1)">passu1p 0</text>
<text x="313.3" y="132.1" transform="rotate(-90 313.3 132.1)">passu1p 0</text>
<text x="320.9" y="132.1" transform="rotate(-90 320.9 132.1)">passu1p 0</text>
<text x="328.5" y="132.1" transform="rotate(-90 328.5 132.1)">passu1p 0</text>
<text x="127.5" y="171.6">pas 0</text>
<text x="150.3" y="171.6">pas 0</text>
<text x="170.6" y="171.6">pas 0</text>
<text x="127.5" y="174.1">pas 0</text>
<text x="127.5" y="176.7">pas 0</text>
<text x="127.5" y="179.2">pas 0</text>
<text x="145.7" y="175.3" transform="rotate(-90 145.7 175.3)">sup 0</text>
<text x="150.3" y="174.1">pas 0</text>
<text x="166" y="175.3" transform="rotate(-90 166 175.3)">sup 0</text>
<text x="170.6" y="174.1">pas 0</text>
<text x="127.5" y="181.7">pas 0</text>
<text x="127.5" y="184.3">pas 0</text>
<text x="122.8" y="191.9" transform="rotate(-90 122.8 191.9)">sup 0</text>
<text x="127.5" y="186.8">pas 0</text>
<text x="127.5" y="189.4">pas 0</text>
</g>
</svg>
